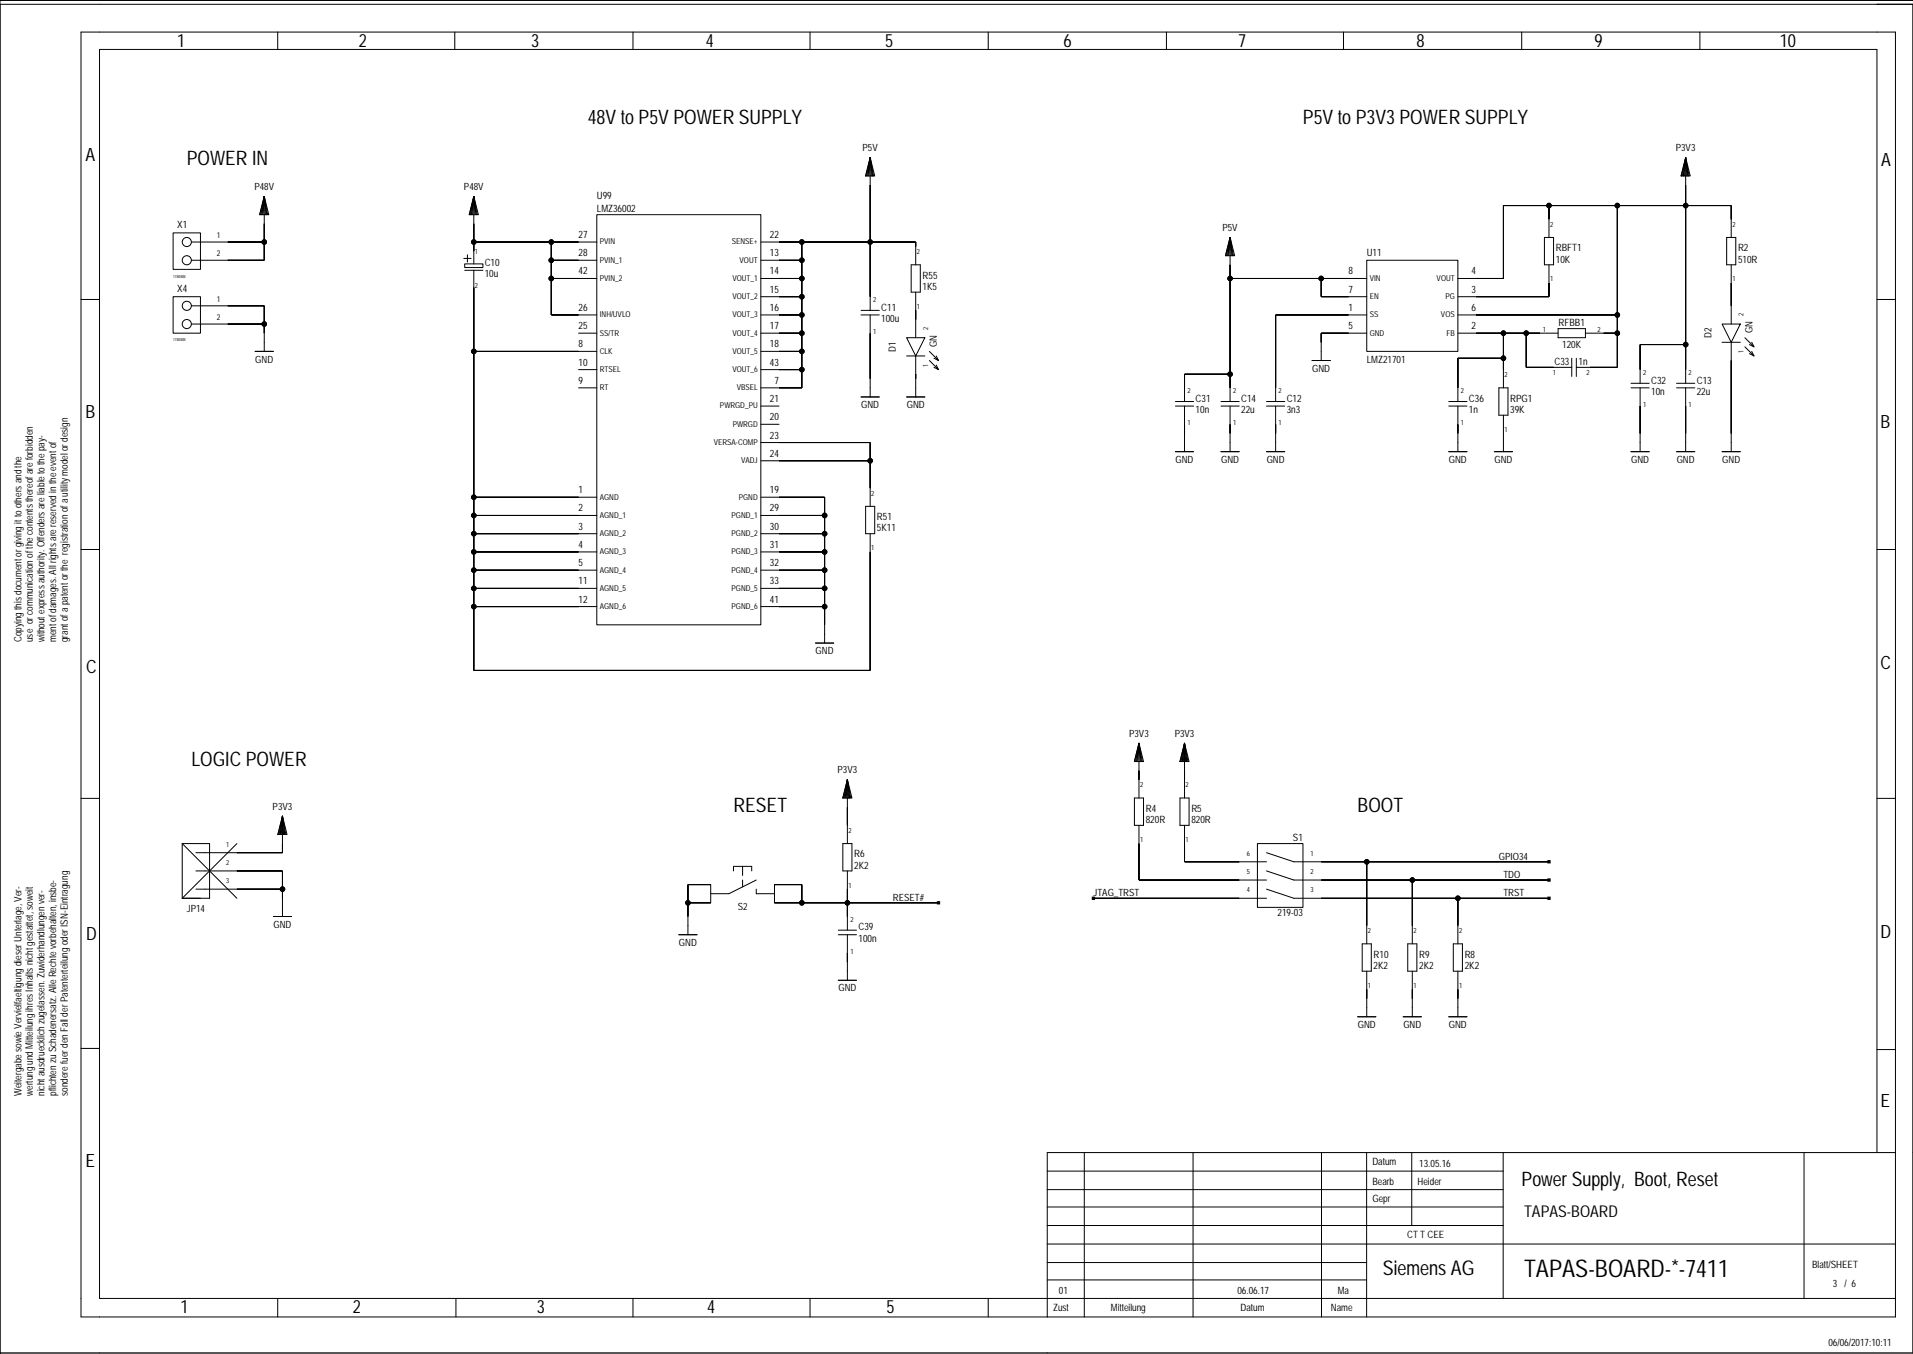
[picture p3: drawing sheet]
<svg xmlns="http://www.w3.org/2000/svg" width="420mm" height="297mm" viewBox="0 0 420 297" stroke-linecap="round" stroke-linejoin="round" font-family="sans-serif">
<g fill="none" stroke="#000" stroke-width=".22">
<path d="M17.8 7h398.2v281.9h-398.2zM60.9 7v3.8M99.8 7v3.8M138.9 7v3.8M177.8 7v3.8M216.9 7v3.8M256 7v3.8M294.8 7v3.8M333.9 7v3.8M373 7v3.8M411.9 .9h7.9v295.9h-419.8v-295.9h419.8M419.9 .1h-419.9v296.9h419.9"/>
<path d="M191 34.6l1 4h-2zM191 34.6v33.5M191 34.6l-1 4M191 34.6l-.8 4M191 34.6l-.5 4M191 34.6l-.3 4M191 34.6l.2 4M191 34.6l.5 4M191 34.6l.7 4M369.9 34.6l1 4h-2zM369.9 34.6v49.5M369.9 34.6l-1 4"/>
<path d="M369.9 34.6l-.7 4M369.9 34.6l-.5 4M369.9 34.6l-.2 4M369.9 34.6l.3 4M369.9 34.6l.5 4M369.9 34.6l.8 4M38 51.1h6v8h-6zM42 53.1h16M58 43.1l1 4h-2zM58 43.1v14h-16M58 43.1l-1 4M58 43.1l-.8 4"/>
<path d="M58 43.1l-.5 4M58 43.1l-.3 4M58 43.1l.2 4M58 43.1l.5 4M58 43.1l.7 4M101.8 56.7h1.6M102 57.9h4v.8h-4zM102 59.3h4M102.6 55.9v1.6M104 43.1l1 4h-2zM104 53.1h27M104 43.1v14.8"/>
<path d="M104 59.3v87.8h87v-30M104 43.1l-1 4M104 43.1l-.8 4M104 43.1l-.5 4M104 43.1l-.3 4M104 43.1l.2 4M104 43.1l.5 4M104 43.1l.7 4M121 57.1h10M121 53.1v16h10M131 47.1h36v90h-36zM167 53.1h34v5"/>
<path d="M167 57.1h9M176 53.1v32h-9M200 58.1h2v6h-2zM269.9 52.1l1 4h-2zM269.9 52.1v36M269.9 52.1l-1 4M269.9 52.1l-.7 4M269.9 52.1l-.5 4M269.9 52.1l-.2 4M269.9 52.1l.3 4M269.9 52.1l.5 4M269.9 52.1l.8 4"/>
<path d="M299.9 57.1h20v20h-20zM338.9 52.1h2v6h-2zM339.9 58.1v7h-20M339.9 45.1v7M354.9 45.1v35.5h-9M378.9 52.1h2v6h-2zM379.9 52.1v-7h-50v16h-10M379.9 58.1v13M17.8 65.7h4M38 65.1h6v8h-6zM42 67.1h16v10M42 71.1h16"/>
<path d="M56 77.1h4M104 77.1h27M121 61.1h10M127 73.1h4M167 61.1h9M167 69.1h9M167 73.1h9M167 77.1h9M167 65.1h9M189 69.1h4M189 68.1h4M191 69.1v18"/>
<path d="M199 74.1h4l-2 4zM199 78.1h4M201 64.1v10M201 78.1v9M204 79.1l2 2M204 77.1l2 2M205.5 78.1l.5 1-1-.5M269.9 61.1h30M287.9 79.1h4M289.9 61.1v4h10M299.9 69.1h-20v19M299.9 73.1h-10v6"/>
<path d="M319.9 69.1h35M319.9 73.1h22M329.9 78.6h-10v9.5M329.9 73.1v12M334.9 73.1v7.5h10M341.9 72.1h6v2h-6zM344.9 78.6v4M345.9 78.6v4M347.9 73.1h7M369.9 75.6h-10v8.5M377.9 71.1h4l-2 4zM377.9 75.1h4"/>
<path d="M379.9 75.1v24M382.9 76.1l2 2M382.9 74.1l2 2M384.4 77.1l.5 1-1-.5M384.4 75.1l.5 1-1-.5M411.9 65.7h4.1M127 81.1h4M127 85.1h4M167 81.1h9M167 89.1h4M167 93.1h4M167 97.1h24v14"/>
<path d="M189 87.1h4M199 87.1h4M205.5 80.1l.5 1-1-.5M257.9 89.1h4M257.9 88.1h4M257.9 99.1h4M259.9 89.1v10M267.9 89.1h4M267.9 88.1h4M267.9 99.1h4M269.9 89.1v10M269.9 82.1h-10v6"/>
<path d="M277.9 89.1h4M277.9 88.1h4M277.9 99.1h4M279.9 89.1v10M317.9 89.1h4M317.9 88.1h4M317.9 99.1h4M319.9 89.1v10M327.9 99.1h4M328.9 85.1h2v6h-2zM329.9 95.1h.1M329.9 91.1v8"/>
<path d="M357.9 85.1h4M357.9 84.1h4M357.9 99.1h4M359.9 85.1v14M367.9 85.1h4M367.9 84.1h4M367.9 99.1h4M369.9 85.1v14M377.9 99.1h4M104 109.1h27M104 113.1h27M104 117.1h27"/>
<path d="M167 109.1h14v32M167 113.1h14M167 117.1h14M167 101.1h24M190 111.1h2v6h-2zM17.8 120.5h4M104 121.1h27M104 125.1h27M104 129.1h27M104 133.1h27M167 121.1h14M167 125.1h14"/>
<path d="M167 129.1h14M167 133.1h14M411.9 120.5h4.1M179 141.1h4M17.8 175.1h4M62 179.1l1 4h-2zM62 179.1v8h-19M62 179.1l-1 4M62 179.1l-.8 4M62 179.1l-.5 4M62 179.1l-.3 4M62 179.1l.2 4"/>
<path d="M62 179.1l.5 4M62 179.1l.7 4M186 171.1l1 4h-2zM186 171.1v14M186 171.1l-1 4M186 171.1l-.8 4M186 171.1l-.5 4M186 171.1l-.3 4M186 171.1l.2 4M186 171.1l.5 4M186 171.1l.7 4M248.9 175.1h2v6h-2z"/>
<path d="M249.9 163.1l1 4h-2zM249.9 163.1v12M249.9 163.1l-1 4M249.9 163.1l-.7 4M249.9 163.1l-.5 4M249.9 163.1l-.2 4M249.9 163.1l.3 4M249.9 163.1l.5 4M249.9 163.1l.8 4M258.9 175.1h2v6h-2zM259.9 163.1l1 4h-2zM259.9 163.1v12"/>
<path d="M259.9 163.1l-1 4M259.9 163.1l-.7 4M259.9 163.1l-.5 4M259.9 163.1l-.2 4M259.9 163.1l.3 4M259.9 163.1l.5 4M259.9 163.1l.8 4M411.9 175.1h4.1M40 185.1h6v12h-6M40 185.1v12M40 185.1l12 12M43 191.1h19v10"/>
<path d="M43 195.1h19M52 185.1l-12 12M151 198.1h5v-4h-5v11M156 198.1h.1M156 194.1h.1M161 191.1v-1h4v1M163 190.1v2M163 193.1v1.5M166 193.1l-6 3h-4M166 195.1v1h4M170 198.1h.1M170 194.1h.1"/>
<path d="M176 198.1v-4h-6v4h36M185 185.1h2v6h-2zM186 191.1v13M239.9 197.1h38M249.9 181.1v12h28M259.9 181.1v8h18M275.9 185.1h10v14h-10zM277.9 187.1l6 2h56M277.9 195.1l6 2h56M277.9 191.1l6 2h56M299.9 189.1v18M309.9 193.1v14"/>
<path d="M319.9 197.1v10M60 201.1h4M149 205.1h4M184 205.1h4M184 204.1h4M184 215.1h4M186 205.1v10M298.9 207.1h2v6h-2zM299.9 213.1v10M308.9 207.1h2v6h-2zM309.9 213.1v10M318.9 207.1h2v6h-2z"/>
<path d="M319.9 213.1v10M17.8 230h4M297.9 223.1h4M307.9 223.1h4M317.9 223.1h4M411.9 230.3h4.1M229.8 256.9h100.1M237.9 252.9v36M261.8 252.9v36M290 252.9v36M299.9 252.9v36M309.8 252.9v16"/>
<path d="M329.9 252.9v31.9M395.9 252.9v31.9M411.9 252.9v-242.1h-390.1v274h394.2M416 252.9h-186.2v36M229.8 277h70.1M229.8 272.9h186.2M229.8 268.9h100.1M229.8 264.8h100.1M229.8 261h100.1M60.9 284.8v4.1M100.1 284.8v4.1M138.9 284.8v4.1"/>
<path d="M177.8 284.8v4.1M216.9 284.8v4.1M229.8 280.8h70.1"/>
<circle cx="41" cy="57.1" r="1"/>
<circle cx="41" cy="53.1" r="1"/>
<circle cx="58" cy="53.1" r=".5"/>
<circle cx="104" cy="53.1" r=".5"/>
<circle cx="121" cy="57.1" r=".5"/>
<circle cx="121" cy="53.1" r=".5"/>
<circle cx="176" cy="57.1" r=".5"/>
<circle cx="176" cy="53.1" r=".5"/>
<circle cx="191" cy="53.1" r=".5"/>
<circle cx="339.9" cy="45.1" r=".5"/>
<circle cx="354.9" cy="45.1" r=".5"/>
<circle cx="369.9" cy="45.1" r=".5"/>
<circle cx="41" cy="71.1" r="1"/>
<circle cx="41" cy="67.1" r="1"/>
<circle cx="58" cy="71.1" r=".5"/>
<circle cx="104" cy="77.1" r=".5"/>
<circle cx="121" cy="61.1" r=".5"/>
<circle cx="176" cy="61.1" r=".5"/>
<circle cx="176" cy="65.1" r=".5"/>
<circle cx="176" cy="77.1" r=".5"/>
<circle cx="176" cy="69.1" r=".5"/>
<circle cx="176" cy="73.1" r=".5"/>
<circle cx="269.9" cy="61.1" r=".5"/>
<circle cx="289.9" cy="61.1" r=".5"/>
<circle cx="329.9" cy="73.1" r=".5"/>
<circle cx="329.9" cy="78.6" r=".5"/>
<circle cx="334.9" cy="73.1" r=".5"/>
<circle cx="354.9" cy="73.1" r=".5"/>
<circle cx="354.9" cy="69.1" r=".5"/>
<circle cx="369.9" cy="75.6" r=".5"/>
<circle cx="176" cy="81.1" r=".5"/>
<circle cx="269.9" cy="82.1" r=".5"/>
<circle cx="104" cy="117.1" r=".5"/>
<circle cx="104" cy="109.1" r=".5"/>
<circle cx="104" cy="113.1" r=".5"/>
<circle cx="181" cy="117.1" r=".5"/>
<circle cx="181" cy="113.1" r=".5"/>
<circle cx="191" cy="101.1" r=".5"/>
<circle cx="104" cy="133.1" r=".5"/>
<circle cx="104" cy="129.1" r=".5"/>
<circle cx="104" cy="125.1" r=".5"/>
<circle cx="104" cy="121.1" r=".5"/>
<circle cx="181" cy="129.1" r=".5"/>
<circle cx="181" cy="125.1" r=".5"/>
<circle cx="181" cy="133.1" r=".5"/>
<circle cx="181" cy="121.1" r=".5"/>
<circle cx="62" cy="195.1" r=".5"/>
<circle cx="151" cy="198.1" r=".5"/>
<circle cx="176" cy="198.1" r=".5"/>
<circle cx="186" cy="198.1" r=".5"/>
<circle cx="299.9" cy="189.1" r=".5"/>
<circle cx="309.9" cy="193.1" r=".5"/>
<circle cx="319.9" cy="197.1" r=".5"/>
</g>
<g fill="#000" stroke="#000" stroke-width=".22">
<path d="M50 53.1h8z" fill-rule="evenodd"/>
<path d="M50 57.1h8z" fill-rule="evenodd"/>
<path d="M58 53.1v4z" fill-rule="evenodd"/>
<path d="M58 49.1v4z" fill-rule="evenodd"/>
<path d="M104 53.1v2z" fill-rule="evenodd"/>
<path d="M104 49.1v4z" fill-rule="evenodd"/>
<path d="M121 57.1v4z" fill-rule="evenodd"/>
<path d="M121 53.1v4z" fill-rule="evenodd"/>
<path d="M104 53.1h17z" fill-rule="evenodd"/>
<path d="M121 57.1h6z" fill-rule="evenodd"/>
<path d="M121 53.1h6z" fill-rule="evenodd"/>
<path d="M176 57.1v4z" fill-rule="evenodd"/>
<path d="M171 57.1h5z" fill-rule="evenodd"/>
<path d="M176 53.1v4z" fill-rule="evenodd"/>
<path d="M171 53.1h5z" fill-rule="evenodd"/>
<path d="M191 40.6v12.5z" fill-rule="evenodd"/>
<path d="M191 53.1v12z" fill-rule="evenodd"/>
<path d="M176 53.1h15z" fill-rule="evenodd"/>
<path d="M201 53.1v1z" fill-rule="evenodd"/>
<path d="M191 53.1h10z" fill-rule="evenodd"/>
<path d="M269.9 58.1v3z" fill-rule="evenodd"/>
<path d="M329.9 45.1v16z" fill-rule="evenodd"/>
<path d="M339.9 45.1v3z" fill-rule="evenodd"/>
<path d="M329.9 45.1h10z" fill-rule="evenodd"/>
<path d="M354.9 45.1v24z" fill-rule="evenodd"/>
<path d="M339.9 45.1h15z" fill-rule="evenodd"/>
<path d="M369.9 40.6v4.5z" fill-rule="evenodd"/>
<path d="M369.9 45.1v30.5z" fill-rule="evenodd"/>
<path d="M354.9 45.1h15z" fill-rule="evenodd"/>
<path d="M379.9 45.1v3z" fill-rule="evenodd"/>
<path d="M369.9 45.1h10z" fill-rule="evenodd"/>
<path d="M58 71.1v2z" fill-rule="evenodd"/>
<path d="M50 67.1h8z" fill-rule="evenodd"/>
<path d="M58 67.1v4z" fill-rule="evenodd"/>
<path d="M50 71.1h8z" fill-rule="evenodd"/>
<path d="M104 77.1v32z" fill-rule="evenodd"/>
<path d="M104 63.1v14z" fill-rule="evenodd"/>
<path d="M121 61.1v8z" fill-rule="evenodd"/>
<path d="M104 77.1h23z" fill-rule="evenodd"/>
<path d="M121 69.1h6z" fill-rule="evenodd"/>
<path d="M121 61.1h6z" fill-rule="evenodd"/>
<path d="M171 77.1h5z" fill-rule="evenodd"/>
<path d="M176 77.1v4z" fill-rule="evenodd"/>
<path d="M171 73.1h5z" fill-rule="evenodd"/>
<path d="M176 73.1v4z" fill-rule="evenodd"/>
<path d="M171 69.1h5z" fill-rule="evenodd"/>
<path d="M176 69.1v4z" fill-rule="evenodd"/>
<path d="M171 65.1h5z" fill-rule="evenodd"/>
<path d="M176 65.1v4z" fill-rule="evenodd"/>
<path d="M171 61.1h5z" fill-rule="evenodd"/>
<path d="M176 61.1v4z" fill-rule="evenodd"/>
<path d="M191 73.1v10z" fill-rule="evenodd"/>
<path d="M201 68.1v2z" fill-rule="evenodd"/>
<path d="M269.9 61.1v21z" fill-rule="evenodd"/>
<path d="M279.9 69.1v16z" fill-rule="evenodd"/>
<path d="M289.9 73.1v2z" fill-rule="evenodd"/>
<path d="M289.9 61.1v4z" fill-rule="evenodd"/>
<path d="M269.9 61.1h20z" fill-rule="evenodd"/>
<path d="M279.9 69.1h16z" fill-rule="evenodd"/>
<path d="M289.9 73.1h6z" fill-rule="evenodd"/>
<path d="M289.9 65.1h6z" fill-rule="evenodd"/>
<path d="M289.9 61.1h6z" fill-rule="evenodd"/>
<path d="M319.9 78.6v6.5z" fill-rule="evenodd"/>
<path d="M319.9 78.6h10z" fill-rule="evenodd"/>
<path d="M329.9 78.6v2.5z" fill-rule="evenodd"/>
<path d="M329.9 73.1v5.5z" fill-rule="evenodd"/>
<path d="M323.9 73.1h6z" fill-rule="evenodd"/>
<path d="M323.9 61.1h6z" fill-rule="evenodd"/>
<path d="M329.9 73.1h5z" fill-rule="evenodd"/>
<path d="M334.9 73.1v7.5z" fill-rule="evenodd"/>
<path d="M334.9 73.1h3z" fill-rule="evenodd"/>
<path d="M323.9 65.1h16z" fill-rule="evenodd"/>
<path d="M339.9 62.1v3z" fill-rule="evenodd"/>
<path d="M354.9 73.1v7.5z" fill-rule="evenodd"/>
<path d="M351.9 73.1h3z" fill-rule="evenodd"/>
<path d="M323.9 69.1h31z" fill-rule="evenodd"/>
<path d="M354.9 69.1v4z" fill-rule="evenodd"/>
<path d="M359.9 75.6v5.5z" fill-rule="evenodd"/>
<path d="M359.9 75.6h10z" fill-rule="evenodd"/>
<path d="M369.9 75.6v5.5z" fill-rule="evenodd"/>
<path d="M379.9 79.1v16z" fill-rule="evenodd"/>
<path d="M379.9 62.1v5z" fill-rule="evenodd"/>
<path d="M171 81.1h5z" fill-rule="evenodd"/>
<path d="M176 81.1v4z" fill-rule="evenodd"/>
<path d="M171 85.1h5z" fill-rule="evenodd"/>
<path d="M171 97.1h20z" fill-rule="evenodd"/>
<path d="M191 97.1v4z" fill-rule="evenodd"/>
<path d="M201 82.1v1z" fill-rule="evenodd"/>
<path d="M259.9 82.1v3z" fill-rule="evenodd"/>
<path d="M259.9 93.1v2z" fill-rule="evenodd"/>
<path d="M269.9 93.1v2z" fill-rule="evenodd"/>
<path d="M259.9 82.1h10z" fill-rule="evenodd"/>
<path d="M269.9 82.1v3z" fill-rule="evenodd"/>
<path d="M279.9 93.1v2z" fill-rule="evenodd"/>
<path d="M319.9 93.1v2z" fill-rule="evenodd"/>
<path d="M334.9 80.6h6z" fill-rule="evenodd"/>
<path d="M348.9 80.6h6z" fill-rule="evenodd"/>
<path d="M359.9 89.1v6z" fill-rule="evenodd"/>
<path d="M369.9 89.1v6z" fill-rule="evenodd"/>
<path d="M104 109.1v4z" fill-rule="evenodd"/>
<path d="M104 113.1v4z" fill-rule="evenodd"/>
<path d="M104 117.1v4z" fill-rule="evenodd"/>
<path d="M104 109.1h23z" fill-rule="evenodd"/>
<path d="M104 113.1h23z" fill-rule="evenodd"/>
<path d="M104 117.1h23z" fill-rule="evenodd"/>
<path d="M171 113.1h10z" fill-rule="evenodd"/>
<path d="M181 113.1v4z" fill-rule="evenodd"/>
<path d="M171 117.1h10z" fill-rule="evenodd"/>
<path d="M181 117.1v4z" fill-rule="evenodd"/>
<path d="M171 109.1h10z" fill-rule="evenodd"/>
<path d="M181 109.1v4z" fill-rule="evenodd"/>
<path d="M171 101.1h20z" fill-rule="evenodd"/>
<path d="M191 101.1v6z" fill-rule="evenodd"/>
<path d="M104 133.1v14z" fill-rule="evenodd"/>
<path d="M104 121.1v4z" fill-rule="evenodd"/>
<path d="M104 125.1v4z" fill-rule="evenodd"/>
<path d="M104 129.1v4z" fill-rule="evenodd"/>
<path d="M104 121.1h23z" fill-rule="evenodd"/>
<path d="M104 125.1h23z" fill-rule="evenodd"/>
<path d="M104 129.1h23z" fill-rule="evenodd"/>
<path d="M104 133.1h23z" fill-rule="evenodd"/>
<path d="M171 121.1h10z" fill-rule="evenodd"/>
<path d="M181 121.1v4z" fill-rule="evenodd"/>
<path d="M171 125.1h10z" fill-rule="evenodd"/>
<path d="M181 125.1v4z" fill-rule="evenodd"/>
<path d="M171 129.1h10z" fill-rule="evenodd"/>
<path d="M181 129.1v4z" fill-rule="evenodd"/>
<path d="M171 133.1h10z" fill-rule="evenodd"/>
<path d="M181 133.1v4z" fill-rule="evenodd"/>
<path d="M191 121.1v26z" fill-rule="evenodd"/>
<path d="M104 147.1h87z" fill-rule="evenodd"/>
<path d="M186 177.1v4z" fill-rule="evenodd"/>
<path d="M249.9 169.1v2z" fill-rule="evenodd"/>
<path d="M259.9 169.1v2z" fill-rule="evenodd"/>
<path d="M52 187.1h10z" fill-rule="evenodd"/>
<path d="M62 185.1v2z" fill-rule="evenodd"/>
<path d="M52 195.1h10z" fill-rule="evenodd"/>
<path d="M62 195.1v2z" fill-rule="evenodd"/>
<path d="M52 191.1h10z" fill-rule="evenodd"/>
<path d="M62 191.1v4z" fill-rule="evenodd"/>
<path d="M151 194.1v4z" fill-rule="evenodd"/>
<path d="M151 198.1v3z" fill-rule="evenodd"/>
<path d="M151 198.1h5z" fill-rule="evenodd"/>
<path d="M151 194.1h5z" fill-rule="evenodd"/>
<path d="M170 194.1h6z" fill-rule="evenodd"/>
<path d="M176 194.1v4z" fill-rule="evenodd"/>
<path d="M170 198.1h6z" fill-rule="evenodd"/>
<path d="M176 198.1h10z" fill-rule="evenodd"/>
<path d="M186 198.1v3z" fill-rule="evenodd"/>
<path d="M186 195.1v3z" fill-rule="evenodd"/>
<path d="M205.7 197.8h.5v.5h-.5z" fill-rule="evenodd"/>
<path d="M186 198.1h20z" fill-rule="evenodd"/>
<path d="M239.7 196.8h.5v.5h-.5z" fill-rule="evenodd"/>
<path d="M249.9 185.1v8z" fill-rule="evenodd"/>
<path d="M259.9 185.1v4z" fill-rule="evenodd"/>
<path d="M259.9 189.1h12z" fill-rule="evenodd"/>
<path d="M249.9 193.1h22z" fill-rule="evenodd"/>
<path d="M239.9 197.1h32z" fill-rule="evenodd"/>
<path d="M289.9 189.1h10z" fill-rule="evenodd"/>
<path d="M299.9 189.1v14z" fill-rule="evenodd"/>
<path d="M289.9 193.1h20z" fill-rule="evenodd"/>
<path d="M309.9 193.1v10z" fill-rule="evenodd"/>
<path d="M289.9 197.1h30z" fill-rule="evenodd"/>
<path d="M319.9 197.1v6z" fill-rule="evenodd"/>
<path d="M339.7 188.8h.5v.5h-.5z" fill-rule="evenodd"/>
<path d="M339.7 192.8h.5v.5h-.5z" fill-rule="evenodd"/>
<path d="M339.7 196.8h.5v.5h-.5z" fill-rule="evenodd"/>
<path d="M299.9 189.1h40z" fill-rule="evenodd"/>
<path d="M309.9 193.1h30z" fill-rule="evenodd"/>
<path d="M319.9 197.1h20z" fill-rule="evenodd"/>
<path d="M186 209.1v2z" fill-rule="evenodd"/>
<path d="M299.9 217.1v2z" fill-rule="evenodd"/>
<path d="M309.9 217.1v2z" fill-rule="evenodd"/>
<path d="M319.9 217.1v2z" fill-rule="evenodd"/>
<circle cx="58" cy="53.1" r=".5"/>
<circle cx="104" cy="53.1" r=".5"/>
<circle cx="121" cy="57.1" r=".5"/>
<circle cx="121" cy="53.1" r=".5"/>
<circle cx="176" cy="57.1" r=".5"/>
<circle cx="176" cy="53.1" r=".5"/>
<circle cx="191" cy="53.1" r=".5"/>
<circle cx="339.9" cy="45.1" r=".5"/>
<circle cx="354.9" cy="45.1" r=".5"/>
<circle cx="369.9" cy="45.1" r=".5"/>
<circle cx="58" cy="71.1" r=".5"/>
<circle cx="104" cy="77.1" r=".5"/>
<circle cx="121" cy="61.1" r=".5"/>
<circle cx="176" cy="61.1" r=".5"/>
<circle cx="176" cy="65.1" r=".5"/>
<circle cx="176" cy="77.1" r=".5"/>
<circle cx="176" cy="69.1" r=".5"/>
<circle cx="176" cy="73.1" r=".5"/>
<circle cx="269.9" cy="61.1" r=".5"/>
<circle cx="289.9" cy="61.1" r=".5"/>
<circle cx="329.9" cy="73.1" r=".5"/>
<circle cx="329.9" cy="78.6" r=".5"/>
<circle cx="334.9" cy="73.1" r=".5"/>
<circle cx="354.9" cy="73.1" r=".5"/>
<circle cx="354.9" cy="69.1" r=".5"/>
<circle cx="369.9" cy="75.6" r=".5"/>
<circle cx="176" cy="81.1" r=".5"/>
<circle cx="269.9" cy="82.1" r=".5"/>
<circle cx="104" cy="117.1" r=".5"/>
<circle cx="104" cy="109.1" r=".5"/>
<circle cx="104" cy="113.1" r=".5"/>
<circle cx="181" cy="117.1" r=".5"/>
<circle cx="181" cy="113.1" r=".5"/>
<circle cx="191" cy="101.1" r=".5"/>
<circle cx="104" cy="133.1" r=".5"/>
<circle cx="104" cy="129.1" r=".5"/>
<circle cx="104" cy="125.1" r=".5"/>
<circle cx="104" cy="121.1" r=".5"/>
<circle cx="181" cy="129.1" r=".5"/>
<circle cx="181" cy="125.1" r=".5"/>
<circle cx="181" cy="133.1" r=".5"/>
<circle cx="181" cy="121.1" r=".5"/>
<circle cx="62" cy="195.1" r=".5"/>
<circle cx="151" cy="198.1" r=".5"/>
<circle cx="176" cy="198.1" r=".5"/>
<circle cx="186" cy="198.1" r=".5"/>
<circle cx="299.9" cy="189.1" r=".5"/>
<circle cx="309.9" cy="193.1" r=".5"/>
<circle cx="319.9" cy="197.1" r=".5"/>
</g>
<text font-size="5.4" x="334.4" y="280.1">TAPAS-BOARD-*-7411</text>
<text font-size="4.5" x="303.5" y="279.8">Siemens AG</text>
<g font-size="4.4">
<text x="129" y="27.1">48V to P5V POWER SUPPLY</text>
<text x="285.9" y="27.1">P5V to P3V3 POWER SUPPLY</text>
<text x="41" y="36.1">POWER IN</text>
<text x="42" y="168.1">LOGIC POWER</text>
<text x="161" y="178.1">RESET</text>
<text x="297.9" y="178.1">BOOT</text>
<text x="333.9" y="260.1">Power Supply, Boot, Reset</text>
</g>
<g font-size="4">
<text x="38.9" y="10.3">1</text>
<text x="78.7" y="10.3">2</text>
<text x="116.6" y="10.3">3</text>
<text x="154.9" y="10.3">4</text>
<text x="194.3" y="10.3">5</text>
<text x="233.4" y="10.3">6</text>
<text x="271.7" y="10.3">7</text>
<text x="310.8" y="10.3">8</text>
<text x="349.9" y="10.3">9</text>
<text x="390.6" y="10.3">10</text>
<text x="18.7" y="35.4">A</text>
<text x="412.8" y="36.4">A</text>
<text x="18.7" y="91.8">B</text>
<text x="412.7" y="93.8">B</text>
<text x="18.9" y="147.6">C</text>
<text x="412.7" y="146.9">C</text>
<text x="18.9" y="206.3">D</text>
<text x="412.7" y="205.8">D</text>
<text x="412.7" y="242.9">E</text>
<text x="18.7" y="256.1">E</text>
<text x="39.6" y="288.1">1</text>
<text x="77.5" y="288.1">2</text>
<text x="117.8" y="288.1">3</text>
<text x="155.2" y="288.1">4</text>
<text x="194.5" y="288.1">5</text>
</g>
<text font-size="3.6" x="334.4" y="267.1">TAPAS-BOARD</text>
<g font-size="2.2">
<text x="189.3" y="33.1">P5V</text>
<text x="367.8" y="33.1">P3V3</text>
<text x="55.8" y="41.6">P48V</text>
<text x="101.8" y="41.6">P48V</text>
<text x="131" y="43.6">U99</text>
<text x="131" y="46.6">LMZ36002</text>
<text x="38.9" y="50.1">X1</text>
<text x="127" y="52.2">27</text>
<text x="169" y="52.2">22</text>
<text x="268.3" y="50.6">P5V</text>
<text x="106.4" y="58.4">C10</text>
<text x="127" y="56.2">28</text>
<text x="169" y="56.2">13</text>
<text x="299.9" y="56.1">U11</text>
<text x="341.4" y="55.1">RBFT1</text>
<text x="341.4" y="57.6">10K</text>
<text x="381.4" y="55.1">R2</text>
<text x="381.4" y="57.6">510R</text>
<text x="38.9" y="64.1">X4</text>
<text x="106.4" y="60.8">10u</text>
<text x="127" y="60.2">42</text>
<text x="169" y="64.2">15</text>
<text x="169" y="60.2">14</text>
<text x="202.5" y="61.1">R55</text>
<text x="202.5" y="63.6">1K5</text>
<text x="295.9" y="64.2">7</text>
<text x="295.9" y="60.2">8</text>
<text x="322.9" y="64.2">3</text>
<text x="322.9" y="60.2">4</text>
<text x="127" y="68.2">26</text>
<text x="169" y="68.2">16</text>
<text x="193.4" y="68.1">C11</text>
<text x="193.4" y="70.6">100u</text>
<text x="295.9" y="68.2">1</text>
<text x="322.9" y="68.2">6</text>
<text x="342" y="71.6">RFBB1</text>
<text x="127" y="76.2">8</text>
<text x="127" y="72.2">25</text>
<text x="169" y="76.2">18</text>
<text x="169" y="72.2">17</text>
<text x="196.6" y="77.2" transform="rotate(-90 196.6 77.2)">D1</text>
<text x="205.6" y="76.1" transform="rotate(-90 205.6 76.1)">GN</text>
<text x="295.9" y="72.2">5</text>
<text x="322.9" y="72.2">2</text>
<text x="342.8" y="76.2">120K</text>
<text x="375.6" y="74.2" transform="rotate(-90 375.6 74.2)">D2</text>
<text x="384.6" y="73.1" transform="rotate(-90 384.6 73.1)">GN</text>
<text x="56" y="79.5">GND</text>
<text x="127" y="80.2">10</text>
<text x="169" y="80.2">43</text>
<text x="288" y="81.5">GND</text>
<text x="299.9" y="79.6">LMZ21701</text>
<text x="341.1" y="80.1">C33</text>
<text x="346.4" y="80.1">1n</text>
<text x="127" y="84.2">9</text>
<text x="169" y="88.2">21</text>
<text x="170" y="84.2">7</text>
<text x="189" y="89.5">GND</text>
<text x="199" y="89.5">GND</text>
<text x="262.4" y="88.1">C31</text>
<text x="272.4" y="88.1">C14</text>
<text x="282.4" y="88.1">C12</text>
<text x="322.4" y="88.1">C36</text>
<text x="331.4" y="88.1">RPG1</text>
<text x="362.4" y="84.1">C32</text>
<text x="362.4" y="86.6">10n</text>
<text x="372.4" y="84.1">C13</text>
<text x="372.4" y="86.6">22u</text>
<text x="169" y="92.2">20</text>
<text x="262.4" y="90.6">10n</text>
<text x="272.4" y="90.6">22u</text>
<text x="282.4" y="90.6">3n3</text>
<text x="322.4" y="90.6">1n</text>
<text x="331.4" y="90.6">39K</text>
<text x="169" y="100.2">24</text>
<text x="169" y="96.2">23</text>
<text x="258" y="101.5">GND</text>
<text x="268" y="101.5">GND</text>
<text x="278" y="101.5">GND</text>
<text x="318" y="101.5">GND</text>
<text x="328" y="101.5">GND</text>
<text x="358" y="101.5">GND</text>
<text x="368" y="101.5">GND</text>
<text x="377.9" y="101.5">GND</text>
<text x="127" y="112.2">2</text>
<text x="127" y="108.2">1</text>
<text x="169" y="112.2">29</text>
<text x="169" y="108.2">19</text>
<text x="127" y="116.2">3</text>
<text x="169" y="116.2">30</text>
<text x="192.5" y="114.1">R51</text>
<text x="192.5" y="116.6">5K11</text>
<text x="127" y="124.2">5</text>
<text x="127" y="120.2">4</text>
<text x="169" y="124.2">32</text>
<text x="169" y="120.2">31</text>
<text x="127" y="128.2">11</text>
<text x="169" y="128.2">33</text>
<text x="127" y="132.2">12</text>
<text x="169" y="132.2">41</text>
<text x="4.7" y="140.9" transform="rotate(-90 4.7 140.9)">Copying this document or giving it to others and the</text>
<text x="7.2" y="140.9" transform="rotate(-90 7.2 140.9)">use or communication of the contents thereof are forbidden</text>
<text x="9.8" y="140.9" transform="rotate(-90 9.8 140.9)">without express authority. Offenders are liable to the pay-</text>
<text x="12.3" y="140.9" transform="rotate(-90 12.3 140.9)">ment of damages. All rights are reserved in the event of</text>
<text x="14.9" y="140.9" transform="rotate(-90 14.9 140.9)">grant of a patent or the registration of a utility model or design</text>
<text x="179" y="143.5">GND</text>
<text x="247.8" y="161.6">P3V3</text>
<text x="257.8" y="161.6">P3V3</text>
<text x="183.8" y="169.6">P3V3</text>
<text x="59.8" y="177.6">P3V3</text>
<text x="251.4" y="178.1">R4</text>
<text x="261.4" y="178.1">R5</text>
<text x="251.4" y="180.6">820R</text>
<text x="261.4" y="180.6">820R</text>
<text x="283.7" y="184.6">S1</text>
<text x="187.5" y="188.1">R6</text>
<text x="187.5" y="190.6">2K2</text>
<text x="328.9" y="188.6">GPIO34</text>
<text x="196" y="197.6">RESET#</text>
<text x="239.9" y="196.6">JTAG_TRST</text>
<text x="329.9" y="192.6">TDO</text>
<text x="329.9" y="196.6">TRST</text>
<text x="41" y="200">JP14</text>
<text x="60" y="203.5">GND</text>
<text x="161.9" y="199.7">S2</text>
<text x="280.4" y="201">219-03</text>
<text x="149" y="207.5">GND</text>
<text x="188.4" y="206.6">100n</text>
<text x="188.4" y="204.1">C39</text>
<text x="301.4" y="210.1">R10</text>
<text x="301.4" y="212.6">2K2</text>
<text x="311.4" y="210.1">R9</text>
<text x="311.4" y="212.6">2K2</text>
<text x="321.4" y="210.1">R8</text>
<text x="321.4" y="212.6">2K2</text>
<text x="184" y="217.5">GND</text>
<text x="298" y="225.5">GND</text>
<text x="308" y="225.5">GND</text>
<text x="318" y="225.5">GND</text>
<text x="4.7" y="240.4" transform="rotate(-90 4.7 240.4)">Weitergabe sowie Vervielfaeltigung dieser Unterlage, Ver-</text>
<text x="7.2" y="240.4" transform="rotate(-90 7.2 240.4)">wertung und Mitteilung ihres Inhalts nicht gestattet, soweit</text>
<text x="9.8" y="240.4" transform="rotate(-90 9.8 240.4)">nicht ausdruecklich zugelassen. Zuwiderhandlungen ver-</text>
<text x="12.3" y="240.4" transform="rotate(-90 12.3 240.4)">pflichten zu Schadenersatz. Alle Rechte vorbehalten, insbe-</text>
<text x="14.9" y="240.4" transform="rotate(-90 14.9 240.4)">sondere fuer den Fall der Patenterteilung oder ISN-Eintragung</text>
<text x="301.2" y="255.5">Datum</text>
<text x="311.4" y="256">13.05.16</text>
<text x="301.2" y="259.9">Bearb</text>
<text x="301.2" y="263.7">Gepr</text>
<text x="311.1" y="260">Heider</text>
<text x="308.8" y="271.5">CT T CEE</text>
<text x="397.7" y="278.3">Blatt/SHEET</text>
<text x="231.1" y="287.5">Zust</text>
<text x="232.4" y="284">01</text>
<text x="243.8" y="287.5">Mitteilung</text>
<text x="271.5" y="284">06.06.17</text>
<text x="272.2" y="287.5">Datum</text>
<text x="292" y="287.5">Name</text>
<text x="293.6" y="284">Ma</text>
<text x="402.2" y="282.3">3 / 6</text>
<text x="401.2" y="295.2">06/06/2017:10:11</text>
</g>
<g font-size="1.8">
<text x="47.6" y="52.2">1</text>
<text x="131.6" y="53.6">PVIN</text>
<text x="160.6" y="53.6">SENSE+</text>
<text x="47.6" y="56.2">2</text>
<text x="131.6" y="57.6">PVIN_1</text>
<text x="162.3" y="57.6">VOUT</text>
<text x="131.6" y="61.6">PVIN_2</text>
<text x="160.7" y="61.6">VOUT_1</text>
<text x="160.7" y="65.6">VOUT_2</text>
<text x="300.6" y="61.6">VIN</text>
<text x="300.6" y="65.6">EN</text>
<text x="315.3" y="61.6">VOUT</text>
<text x="317.2" y="65.6">PG</text>
<text x="47.6" y="66.2">1</text>
<text x="47.6" y="70.2">2</text>
<text x="131.6" y="69.6">INH/UVLO</text>
<text x="160.7" y="69.6">VOUT_3</text>
<text x="300.6" y="69.6">SS</text>
<text x="316.2" y="69.6">VOS</text>
<text x="131.6" y="73.6">SS/TR</text>
<text x="131.6" y="77.6">CLK</text>
<text x="160.7" y="73.6">VOUT_4</text>
<text x="160.7" y="77.6">VOUT_5</text>
<text x="300.6" y="73.6">GND</text>
<text x="317.4" y="73.6">FB</text>
<text x="131.6" y="81.6">RTSEL</text>
<text x="160.7" y="81.6">VOUT_6</text>
<text x="131.6" y="85.6">RT</text>
<text x="158" y="89.6">PWRGD_PU</text>
<text x="161.7" y="85.6">VBSEL</text>
<text x="160.8" y="93.6">PWRGD</text>
<text x="156.6" y="97.6">VERSA-COMP</text>
<text x="162.6" y="101.6">VADJ</text>
<text x="131.6" y="109.6">AGND</text>
<text x="131.6" y="113.6">AGND_1</text>
<text x="160.6" y="113.6">PGND_1</text>
<text x="162.1" y="109.6">PGND</text>
<text x="131.6" y="117.6">AGND_2</text>
<text x="160.6" y="117.6">PGND_2</text>
<text x="131.6" y="121.6">AGND_3</text>
<text x="131.6" y="125.6">AGND_4</text>
<text x="160.6" y="121.6">PGND_3</text>
<text x="160.6" y="125.6">PGND_4</text>
<text x="131.6" y="129.6">AGND_5</text>
<text x="160.6" y="129.6">PGND_5</text>
<text x="131.6" y="133.6">AGND_6</text>
<text x="160.6" y="133.6">PGND_6</text>
</g>
<g font-size="1.6">
<text x="340.2" y="49.8">2</text>
<text x="380.2" y="49.8">2</text>
<text x="104.2" y="55.8">1</text>
<text x="201.2" y="55.8">2</text>
<text x="104.2" y="63.2">2</text>
<text x="340.2" y="61.8">1</text>
<text x="380.2" y="61.8">1</text>
<text x="191.6" y="66.3">2</text>
<text x="201.2" y="67.8">1</text>
<text x="191.6" y="73.3">1</text>
<text x="338.6" y="72.8">1</text>
<text x="350.6" y="72.8">2</text>
<text x="330.2" y="82.7">2</text>
<text x="340.8" y="82.2">1</text>
<text x="348.2" y="82.2">2</text>
<text x="360.6" y="82.2">2</text>
<text x="370.6" y="82.2">2</text>
<text x="260.6" y="86.2">2</text>
<text x="270.6" y="86.2">2</text>
<text x="280.6" y="86.2">2</text>
<text x="320.6" y="86.2">2</text>
<text x="360.6" y="89.2">1</text>
<text x="370.6" y="89.2">1</text>
<text x="260.6" y="93.2">1</text>
<text x="270.6" y="93.2">1</text>
<text x="280.6" y="93.2">1</text>
<text x="320.6" y="93.2">1</text>
<text x="330.2" y="94.7">1</text>
<text x="191.2" y="108.7">2</text>
<text x="191.2" y="120.7">1</text>
<text x="250.2" y="172.7">2</text>
<text x="260.2" y="172.7">2</text>
<text x="186.2" y="182.7">2</text>
<text x="250.2" y="184.7">1</text>
<text x="260.2" y="184.7">1</text>
<text x="273.6" y="191.7">5</text>
<text x="273.6" y="187.7">6</text>
<text x="287.6" y="191.7">2</text>
<text x="287.6" y="187.7">1</text>
<text x="186.2" y="194.7">1</text>
<text x="273.6" y="195.7">4</text>
<text x="287.6" y="195.7">3</text>
<text x="186.6" y="202.2">2</text>
<text x="186.6" y="209.2">1</text>
<text x="300.2" y="204.7">2</text>
<text x="310.2" y="204.7">2</text>
<text x="320.2" y="204.7">2</text>
<text x="300.2" y="216.7">1</text>
<text x="310.2" y="216.7">1</text>
<text x="320.2" y="216.7">1</text>
</g>
<g font-size="1.5">
<text x="382.6" y="69.4" transform="rotate(-90 382.6 69.4)">2</text>
<text x="203.7" y="72.4" transform="rotate(-90 203.7 72.4)">2</text>
<text x="382.6" y="77.4" transform="rotate(-90 382.6 77.4)">1</text>
<text x="203.7" y="80.4" transform="rotate(-90 203.7 80.4)">1</text>
<text x="49.6" y="185.7">1</text>
<text x="49.6" y="189.7">2</text>
<text x="49.6" y="193.7">3</text>
</g>
<g font-size=".9">
<text x="38" y="60.9">1780808</text>
<text x="38" y="74.9">1780808</text>
</g>
</svg>
